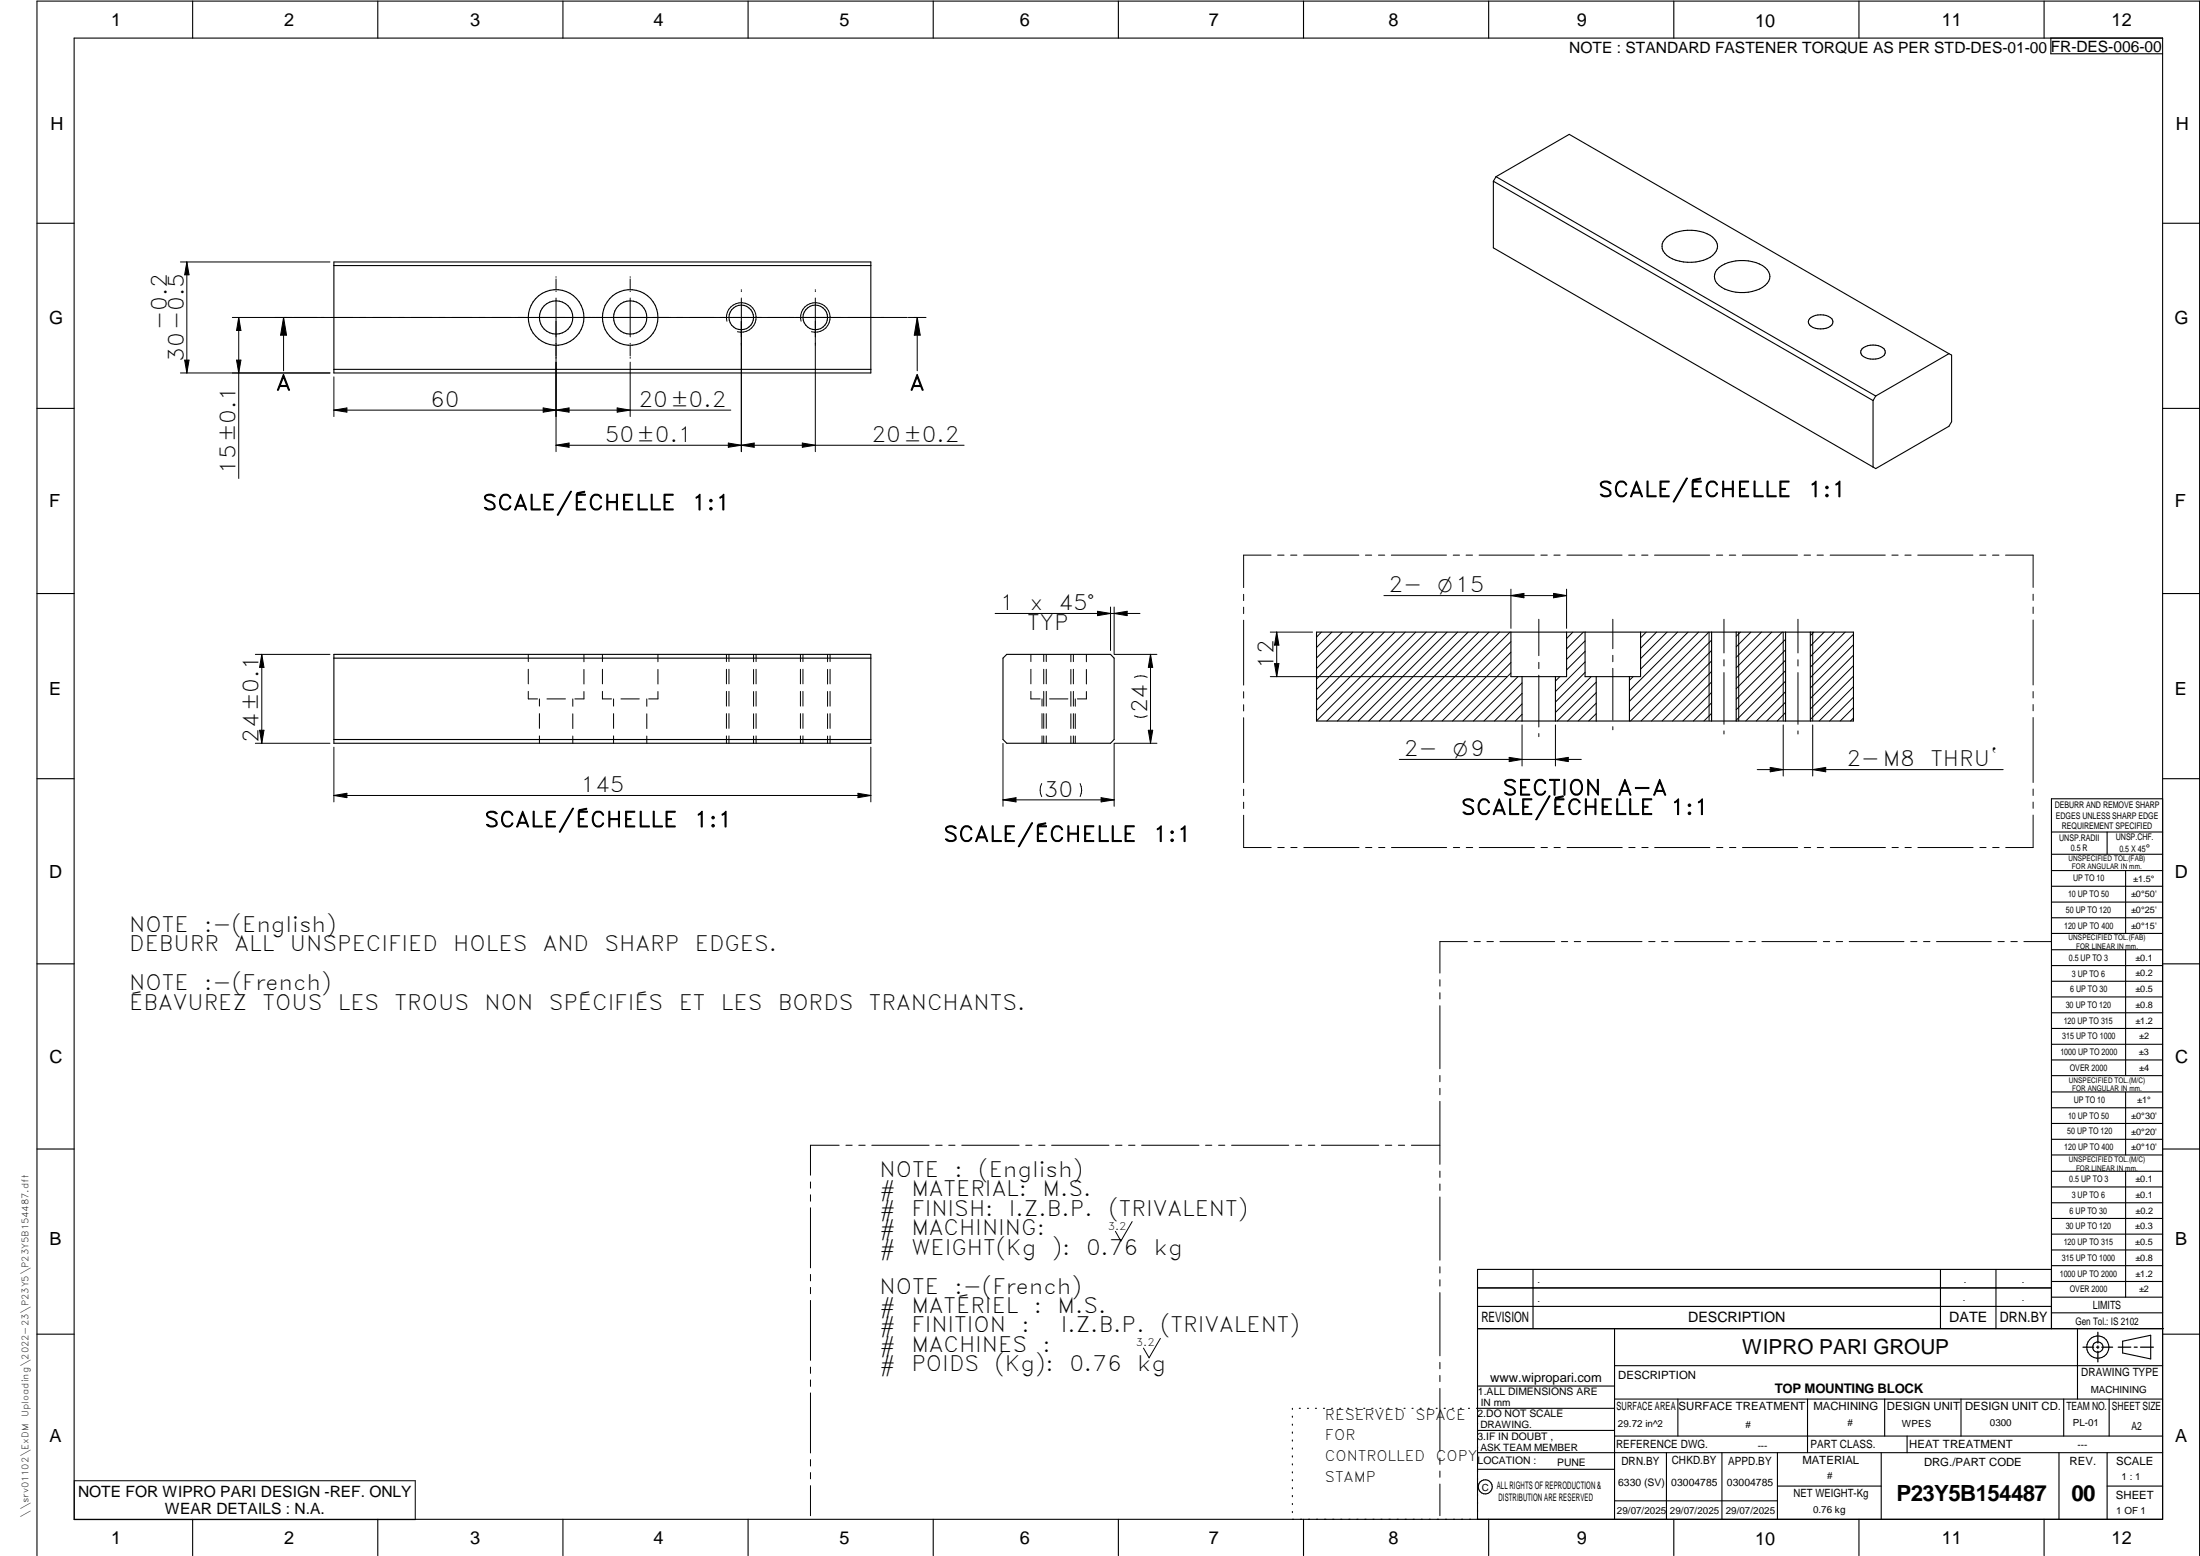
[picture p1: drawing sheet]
<svg xmlns="http://www.w3.org/2000/svg" width="594mm" height="420mm" viewBox="0 0 594 420" stroke-linecap="round" stroke-linejoin="round" font-family="sans-serif">
<g fill="none" stroke="#000" stroke-width=".3">
<path d="M20 10.3h564v400h-564zM52 .3v10M102 .3v10M152 .3v10M202 .3v10M252 .3v10M302 .3v10M352 .3v10M402 .3v10M452 .3v10M502 .3v10M552 .3v10"/>
<path d="M553.8 10.3v4.2h30.2M403.3 48.9l102.5 59.3M403.3 48.9v18l102.5 59.2M404 47.7l-.7 1.2M404 47.7l102.5 59.2M404 47.7l19.7-11.4 102.6 59.2M10 60.3h10M90.2 70.7h145v30h-145zM90.2 71.7h145M450.1 64.1a11.2 11.2 0 0 1 12.4 0 2.95 2.95 0 0 1 0 4.9 11.2 11.2 0 0 1-12.4 0 3 3 0 0 1 0-4.9zM464.2 72.2a11.2 11.2 0 0 1 12.4 0 2.91 2.91 0 0 1 0 4.9 11 11 0 0 1-12.4 0 2.97 2.97 0 0 1 0-4.9zM584 60.3h10"/>
<path d="M90.2 99.7h145M488.6 86.1a4.8 4.8 0 0 1 6.1 0 1.54 1.54 0 0 1-1 2.3 5 5 0 0 1-5.1-.6 1.23 1.23 0 0 1 0-1.7zM502.8 94.2a4.8 4.8 0 0 1 6 0 1.5 1.5 0 0 1-.9 2.4 4.5 4.5 0 0 1-5.4-1.1l-.1-.4zM526.3 95.5l.7 .4v18l-.7 1.2-19.8 11.4-.7-.4M526.3 95.5l-19.8 11.4M10 110.3h10M505.8 108.2v17.9M506.5 106.9l-.7 1.3M584 110.3h10M10 160.3h10M90.2 176.7h145v24h-145zM90.2 177.7h145"/>
<path d="M270.8 177.7l1.1-1h28l1 1v22l-1 1h-28l-1.1-1zM355.5 170.7h145v24h-145zM423 170.7v12h-15v-12M443 170.7v12h-15v-12M462.2 170.7v24M468.8 170.7v24M482.2 170.7v24M488.9 170.7v24M584 160.3h10M90.2 199.7h145M411 182.7v12M420 182.7v12"/>
<path d="M431 182.7v12M440 182.7v12M10 210.3h10M584 215.7h-30v143.1M584 210.3h10M554 224.7h30M554 230.7h30M554 235.1h30M554 239.3h30M569 224.7v6M574 235.1v17M554 243.6h30"/>
<path d="M554 247.8h30M554 252.1h30M554 256.5h30M574 256.5v33.9M10 260.3h10M554 260.7h30M554 265h30M554 269.2h30M554 273.5h30M554 277.7h30M584 260.3h10M554 282h30"/>
<path d="M554 286.2h30M554 290.4h30M554 294.9h30M554 299.1h30M574 294.9v17M10 310.3h10M554 303.4h30M554 307.6h30M554 311.9h30M554 316.3h30M574 316.3v34M584 310.3h10"/>
<path d="M554 320.5h30M554 324.8h30M554 329h30M554 333.2h30M554 337.5h30M399 358.8h185.2M399 352.8h155M399 347.8h155M414 342.8v16M436 358.8v51.5M524 342.8v16M539 342.8v16"/>
<path d="M554 341.8h30M554 346h30M554 350.3h30M554 354.5h30M554 342.8h-155v67.5M561 358.8v19M10 360.3h10M399 374.3h37M436 377.8h148M453.1 377.8v10M488.1 377.8v14.5M508.9 377.8v10"/>
<path d="M529.5 377.8v10M557.3 377.8v10M569.5 377.8v10M573.2 362.2l7.6-1.6v6.3l-7.6-1.6zM584 368.8h-148M584 360.3h10M349 380.3v.3M349 382.4v.3M349 384.6v.3M349 386.7v.3M349 388.8v.3M349 391v.3"/>
<path d="M349 393.1v.3M349 395.3v.3M349 397.4v.3M349 399.5v.3M350.9 380.3h.2M353.1 380.3h.2M355.2 380.3h.3M357.4 380.3h.3M359.6 380.3h.3M361.7 380.3h.3M363.9 380.3h.3M366.1 380.3h.3"/>
<path d="M368.3 380.3h.2M370.4 380.3h.3M372.6 380.3h.3M374.8 380.3h.3M376.9 380.3h.4M379.1 380.3h.3M381.3 380.3h.3M383.4 380.3h.4M385.6 380.3h.3M387.8 380.3h.3M390 380.3h.3M392.2 380.3h.3"/>
<path d="M394.3 380.3h.3M396.5 380.3h.3M398.7 380.3h37.3M399 396.7h37M399 392.3h185M399 386.2h37M436 387.8h148M450 392.3v18M465 392.3v18M480 392.3v18M508 392.3v18M515 387.8v4.5"/>
<path d="M556 392.3v18M569 392.3v18M52 410.3v9.7M102 410.3v9.7M152 410.3v9.7M202 410.3v9.7M252 410.3v9.7M302 410.3v9.7M349 401.7v.3M349 403.8v.4M349 406v.3M349 408.1v.3"/>
<path d="M352 410.3v9.7M402 410.3v9.7M436 405.3h44M452 410.3v9.7M480 401.3h28M502 410.3v9.7M552 410.3v9.7M569 401.3h15M10 420v-419.7h584v419.7"/>
<circle cx="150.2" cy="85.7" r="7.5"/>
<circle cx="150.2" cy="85.7" r="4.5"/>
<circle cx="170.2" cy="85.7" r="4.5"/>
<circle cx="170.2" cy="85.7" r="7.5"/>
<circle cx="200.2" cy="85.8" r="3.3"/>
<circle cx="220.2" cy="85.7" r="3.3"/>
<circle cx="566.5" cy="363.7" r="1.39"/>
<circle cx="566.5" cy="363.8" r="3"/>
<circle cx="401.1" cy="401.5" r="1.9"/>
</g>
<g fill="none" stroke="#000" stroke-width=".27">
<path d="M48.7 70.7h40.4M50.5 70.7v30M50.5 70.7l.5 3.5h-1.1zM150.1 74.7v.2M150.1 75.3v2.9M150.1 78.6v.1M170.2 74.7v.2M170.2 75.3v2.9M170.2 78.6v.1M200.2 78.2v.2M200.2 78.6v.1M220.2 78.2v.2"/>
<path d="M220.2 78.6v.1M49.9 97.2h1.1l-.5 3.5zM63.9 97.2h1.2l-.6 3.5zM64.5 85.7v43.5M64.5 85.7l.6 3.5h-1.2zM76.6 85.7l.8 4.8h-1.6zM76.6 85.7v14.4M150.1 80.5v41.5M170.2 97.8v14.7M170.2 80.5v10.5M170.2 92.7v.2M170.2 93.3v2.8"/>
<path d="M170.2 96.5v.2M196.3 86.7a4 4 0 0 1 3.5-5 4 4 0 0 1 4.4 4.4 4 4 0 0 1-5.1 3.5M200.2 80.5v41.5M216.3 86.7a4 4 0 0 1 3.6-5 4 4 0 0 1 4.3 4.4 4 4 0 0 1-5.1 3.5M220.2 80.5v41.5M245 85.7h-182.3M245.3 85.7h4.8M247.7 85.7l.8 4.8h-1.6zM247.7 85.7v14.4M48.7 100.7h40.4M90.2 110.7l3.5-.5v1.1zM90.2 101.8v10.7"/>
<path d="M90.2 110.7h107.2M146.7 110.2l3.4 .5-3.4 .6zM150.1 110.7l3.6-.5v1.1zM166.7 110.2l3.5 .5-3.5 .6zM196.7 119.6l3.5 .6-3.5 .6zM216.7 119.6l3.5 .6-3.5 .6zM150.1 120.2l3.6-.6v1.2zM150.1 120.2h110.2M200.2 120.2l3.5-.6v1.2zM343.2 149.9h-7.4v8.8M345 149.9h1.7M348.5 149.9h1.7"/>
<path d="M352 149.9h14.9M368.7 149.9h1.7M372.2 149.9h1.7M375.7 149.9h14.9M392.4 149.9h1.7M395.9 149.9h1.7M399.4 149.9h14.9M408 159.1v10.6M416.1 149.9h1.7M419.6 149.9h1.7M423 159.1v10.6M423.1 149.9h14.9"/>
<path d="M439.8 149.9h1.7M443.3 149.9h1.7M446.8 149.9h14.9M463.5 149.9h1.7M467 149.9h1.7M470.5 149.9h14.9M487.2 149.9h1.7M490.7 149.9h1.7M494.2 149.9h14.9M510.9 149.9h1.7M514.4 149.9h1.7M517.9 149.9h14.9"/>
<path d="M534.6 149.9h1.7M538 149.9h1.8M541.6 149.9h7.4v8.7M69 176.7h20.1M70.7 176.7v24M70.7 176.7l.6 3.5h-1.2zM142.7 176.7v1.9M157.7 176.7v2M162.7 176.7v1.9M177.7 176.7v2M196.2 176.7v1.9M196.8 176.7v1.9"/>
<path d="M203.5 176.7v2M204.2 176.7v1.9M216.1 176.7v1.9M216.8 176.7v1.9M223.5 176.7v2M224.1 176.7v1.9M268.7 165.7h39.1M278.4 176.7v1.9M281.8 176.7v1.9M282.5 176.7v1.9M289.2 176.7v2M289.8 176.7v1.9"/>
<path d="M293.4 176.7v2M296.4 165.1l3.5 .6-3.5 .5zM299.9 163.9v11.7M300.9 163.9v12.8h11.5M300.9 165.7l3.5-.6v1.1zM310.7 176.7l.6 3.5h-1.2zM310.7 176.7v24M335.8 160.5v1.7M335.8 164v1.7M335.8 167.5v17.5M343 170.7h11.5M344.2 179.2h1.1l-.5 3.5z"/>
<path d="M344.8 170.7v12M344.8 170.7l.5 3.5h-1.1zM356.8 170.7l-1.3 1.3M359.7 170.7l-4.2 4.1M362.5 170.7l-7 7M365.3 170.7l-9.8 9.8M368.2 170.7l-12.7 12.6M371 170.7l-15.5 15.5M373.7 160.8h49.3M373.8 170.7l-18.3 18.3M376.6 170.7l-21.1 21.1M379.5 170.7l-24 23.9"/>
<path d="M382.3 170.7l-24 24M385.1 170.7l-24 24M387.9 170.7l-24 24M390.8 170.7l-24 24M393.6 170.7l-24 24M396.4 170.7l-24 24M399.3 170.7l-24 24M402.1 170.7l-24 24M404.9 170.7l-24 24M407.7 170.7l-24 24M408 160.8l3.5-.6v1.2zM408 176.1l-18.6 18.6"/>
<path d="M408 178.9l-15.7 15.8M408 173.3l-21.4 21.4M415.5 167.2v9.8M415.5 178.9v1.7M419.5 160.2l3.5 .6-3.5 .6zM424.7 170.7l-1.7 1.7M427.6 170.7l-4.6 4.5M428 178.7l-8 8M428 175.9l-5 5M428 173.1l-5 5M435.5 167.2v8M435.5 177v1.7"/>
<path d="M444.5 170.7l-1.5 1.5M447.3 170.7l-4.3 4.3M450.2 170.7l-7.2 7.1M453 170.7l-10 10M455.8 170.7l-15.8 15.8M458.7 170.7l-18.7 18.7M462.2 175.6l-19.1 19.1M462.2 178.5l-16.2 16.2M462.2 172.8l-21.9 21.9M465.5 167.2v9.1M465.5 178.1v1.7M469.5 170.7v24"/>
<path d="M470 170.7l-1.2 1.1M472.8 170.7l-4 4M475.7 170.7l-6.9 6.8M478.4 170.7l-9.6 9.6M481.3 170.7l-12.5 12.4M481.5 170.7v24M482.2 172.6l-13.4 13.4M482.2 175.5l-13.4 13.3M482.2 178.3l-13.4 13.3M485.5 167.2v9.1M485.5 178.1v1.7M489.5 170.7v24"/>
<path d="M489.8 170.7l-.9 .9M492.6 170.7l-3.7 3.8M495.4 170.7l-6.5 6.6M498.3 170.7l-9.4 9.4M500.5 171.3l-11.6 11.7M500.5 174.1l-11.6 11.7M500.5 176.9l-11.6 11.7M500.5 179.7l-11.6 11.7M549 160.4v1.7M549 163.9v1.8M549 167.4v17.6M70.1 197.2h1.2l-.6 3.5z"/>
<path d="M142.7 186.7v2h2.5M142.7 180.7v4M145.7 188.7v2M145.7 192.7v4M145.7 198.7v2M147.7 188.7h5M154.7 188.7v2M154.7 192.7v4M154.7 198.8v1.9M157.7 186.7v2h-2.5M157.7 180.8v3.9M162.7 186.7v2h2.4"/>
<path d="M162.7 180.7v4M165.7 188.7v2M165.7 192.7v4M165.7 198.7v2M167.7 188.7h4.9M174.7 188.7v2M174.7 192.7v4M174.7 198.8v1.9M177.7 186.7v2h-2.5M177.7 180.8v3.9M196.2 180.7v4M196.2 186.7v4"/>
<path d="M196.2 192.7v4M196.2 198.7v2M196.8 180.7v4M196.8 186.7v4M196.8 192.7v4M196.8 198.7v2M203.5 180.8v3.9M203.5 186.7v4M203.5 192.7v4M203.5 198.8v1.9M204.2 180.7v4M204.2 186.7v4"/>
<path d="M204.2 192.7v4M204.2 198.7v2M216.1 180.7v4M216.1 186.7v4M216.1 192.7v4M216.1 198.7v2M216.8 180.7v4M216.8 186.7v4M216.8 192.7v4M216.8 198.7v2M223.5 180.8v3.9M223.5 186.7v4"/>
<path d="M223.5 192.7v4M223.5 198.8v1.9M224.1 180.7v4M224.1 186.7v4M224.1 192.7v4M224.1 198.7v2M278.4 186.7v2h2.5M278.4 180.7v4M281.4 188.7v2M281.4 192.7v4M281.4 198.7v2M281.8 180.7v4"/>
<path d="M281.8 186.7v4M281.8 192.7v4M281.8 198.7v2M282.5 180.7v4M282.5 186.7v4M282.5 192.7v4M282.5 198.7v2M283.4 188.7h5M289.2 180.8v3.9M289.2 186.7v4M289.2 192.7v4M289.2 198.8v1.9"/>
<path d="M289.8 180.7v4M289.8 186.7v4M289.8 192.7v4M289.8 198.7v2M290.4 188.7v2M290.4 192.7v4M290.4 198.8v1.9M293.4 186.7v2h-2.5M293.4 180.8v3.9M309.8 182.9a4.1 4.1 0 0 0-3.5 0M309.8 193.3a3.8 3.8 0 0 1-3.5 0M310.1 197.2h1.2l-.6 3.5z"/>
<path d="M335.8 186.8v1.7M335.8 190.3v1.7M335.8 193.8v17.5M343 182.7h64M408 181.7l-13 13M409.9 182.7l-12 12M411 195.7v11.1M411 190.1l-4.6 4.6M411 192.9l-1.8 1.8M411 184.4l-10.3 10.3M411 187.2l-7.4 7.5M415.5 182.3v14"/>
<path d="M415.5 198.1v.8M420 195.7v11.1M421.2 182.7l-1.2 1.2M428 181.6l-8 8M429.7 182.7l-9.7 9.7M431 187l-7.7 7.7M431 189.9l-4.8 4.8M431 184.2l-10.5 10.5M431 192.7l-2 2M435.5 180.5v13.9M435.5 196.2v.9M440 192.2l21.5-21.5v24"/>
<path d="M441 182.7l-1 1M462.2 181.3l-13.4 13.4M462.2 189.8l-4.9 4.9M462.2 184.1l-10.6 10.6M462.2 192.6l-2.1 2.1M462.2 187l-7.8 7.7M465.5 181.6v14M465.5 197.4v.8M481.5 195.7v13.9M482.2 181.1l-13.4 13.4M482.2 189.6l-5.1 5.1M482.2 192.4l-2.3 2.3"/>
<path d="M482.2 183.9l-10.8 10.8M482.2 186.8l-7.9 7.9M485.5 181.6v14M485.5 197.4v.8M489.5 195.7v13.9M500.5 193.9l-.8 .8M500.5 185.4l-9.3 9.3M500.5 182.6l-11.6 11.7M500.5 188.3l-6.4 6.4M500.5 191.1l-3.6 3.6M549 186.7v1.8M549 190.2v1.7"/>
<path d="M549 193.8v17.5M69 200.7h20.1M90.2 214.8l3.5-.6v1.2zM90.2 201.8v14.7M90.2 214.8h145M231.7 214.2l3.5 .6-3.5 .6zM235.2 201.8v14.7M270.8 200.7v17M270.8 216l3.6-.6v1.1zM270.8 216h30.1M281.3 211.6a3.9 3.9 0 0 0 0 3.5M291.7 211.6a3.9 3.9 0 0 1 0 3.5"/>
<path d="M297.3 215.4l3.6 .6-3.6 .5zM300.9 200.7v17M300.9 200.7h11.5M335.8 213.1v1.7M335.8 216.6v1.7M377.9 205.1h49.1M407.5 204.5l3.5 .6-3.5 .6zM420 205.1l3.5-.6v1.2zM474.5 207.8h66.4M478 207.2l3.5 .6-3.5 .6zM489.5 207.8l3.5-.6v1.2zM549 213.1v1.7"/>
<path d="M549 216.6v1.7M335.8 220.1v8.8h7.5M345.1 228.9h1.7M348.6 228.9h1.7M352.1 228.9h14.9M368.8 228.9h1.7M372.3 228.9h1.7M375.7 228.9h14.9M392.5 228.9h1.7M395.9 228.9h1.8M399.5 228.9h14.9M416.1 228.9h1.8"/>
<path d="M419.6 228.9h1.7M423.2 228.9h14.9M439.8 228.9h1.7M443.4 228.9h1.6M446.8 228.9h14.9M463.5 228.9h1.7M467 228.9h1.8M470.5 228.9h14.9M487.2 228.9h1.7M490.7 228.9h1.7M494.2 228.9h14.9M510.9 228.9h1.7"/>
<path d="M514.4 228.9h1.7M517.9 228.9h14.9M534.6 228.9h1.7M538.1 228.9h1.7M549 220.1v8.8h-7.4M396.2 254.3h-7.4v8.5M398.1 254.3h1.6M401.5 254.3h1.8M405 254.3h14.8M421.6 254.3h1.7M425.1 254.3h1.7M428.6 254.3h14.8"/>
<path d="M445.2 254.3h1.7M448.7 254.3h1.7M452.2 254.3h14.8M468.8 254.3h1.7M472.3 254.3h1.7M475.8 254.3h14.8M492.4 254.3h1.7M495.8 254.3h1.8M499.4 254.3h14.7M516 254.3h1.6M519.4 254.3h1.8M522.9 254.3h14.8"/>
<path d="M539.5 254.3h1.7M543 254.3h1.7M546.5 254.3h7.4M388.8 264.5v1.8M388.8 268.1v1.6M388.8 271.6v17M388.8 290.4v1.7M388.8 293.9v1.7M388.8 297.4v17M218.9 319.2v1.6M226.6 309.2h-7.7v8.1M228.4 309.2h1.7"/>
<path d="M231.9 309.2h1.7M235.4 309.2h15.5M252.7 309.2h1.7M256.2 309.2h1.7M259.7 309.2h15.5M277 309.2h1.7M280.5 309.2h1.7M284 309.2h15.5M301.2 309.2h1.8M304.8 309.2h1.7M308.3 309.2h15.5M325.5 309.2h1.7"/>
<path d="M329.1 309.2h1.6M332.6 309.2h15.4M349.8 309.2h1.7M353.3 309.2h1.7M356.8 309.2h15.5M374.1 309.2h1.7M377.6 309.2h1.7M381.1 309.2h7.7M388.8 316.2v1.7M388.8 319.7v1.7M218.9 322.6v1.8M218.9 326.1v16.2"/>
<path d="M305.7 329.9l-3 5.2-1.5-2.6M388.8 323.2v17.1M218.9 344.1v1.8M218.9 347.6v1.7M218.9 351.2v16.1M388.8 342.1v1.6M388.8 345.6v1.7M388.8 349v17.1M218.9 369.1v1.7M218.9 372.6v1.8M218.9 376.1v16.2M313.3 361.4l-3 5.2-1.5-2.6"/>
<path d="M388.8 367.9v1.7M388.8 371.4v1.7M388.8 374.9v17M20.1 399.8h92v10.5h-92zM218.9 394.1v1.8M218.9 397.6v1.7M388.8 393.7v1.7M388.8 397.2v1.7M218.9 401.2v8.1M388.8 400.7v8.6"/>
</g>
<path d="M566.5 359.7v3M562.5 363.8h2.9M566.1 363.8h.7M566.5 363.4v.7M566.5 364.9v2.8M567.6 363.8h2.9M572 363.8h3.4M576.3 363.8h.8M578 363.8h3.5" fill="none" stroke="#000" stroke-width=".34"/>
<g fill="#000">
<path d="M50.5 70.7l.5 3.5h-1.1zM49.9 97.2h1.1l-.5 3.5zM63.9 97.2h1.2l-.6 3.5zM64.5 85.7l.6 3.5h-1.2zM76.6 85.7l.8 4.8h-1.6zM247.7 85.7l.8 4.8h-1.6zM90.2 110.7l3.5-.5v1.1zM146.7 110.2l3.4 .5-3.4 .6zM150.1 110.7l3.6-.5v1.1zM166.7 110.2l3.5 .5-3.5 .6zM150.1 120.2l3.6-.6v1.2zM196.7 119.6l3.5 .6-3.5 .6z"/>
<path d="M200.2 120.2l3.5-.6v1.2zM216.7 119.6l3.5 .6-3.5 .6zM296.4 165.1l3.5 .6-3.5 .5zM300.9 165.7l3.5-.6v1.1zM344.8 170.7l.5 3.5h-1.1zM344.2 179.2h1.1l-.5 3.5zM408 160.8l3.5-.6v1.2zM419.5 160.2l3.5 .6-3.5 .6zM70.1 197.2h1.2l-.6 3.5zM70.7 176.7l.6 3.5h-1.2zM310.1 197.2h1.2l-.6 3.5zM310.7 176.7l.6 3.5h-1.2z"/>
<path d="M90.2 214.8l3.5-.6v1.2zM231.7 214.2l3.5 .6-3.5 .6zM270.8 216l3.6-.6v1.1zM297.3 215.4l3.6 .6-3.6 .5zM407.5 204.5l3.5 .6-3.5 .6zM420 205.1l3.5-.6v1.2zM478 207.2l3.5 .6-3.5 .6zM489.5 207.8l3.5-.6v1.2z"/>
</g>
<g font-size="6">
<text x="512.1" y="405.2">P23Y5B154487</text>
<text x="559.4" y="405.2">00</text>
</g>
<g font-size="5.7">
<text x="45" y="89.1" transform="rotate(-90 45 89.1)">-0.2</text>
<text x="49.6" y="97.7" transform="rotate(-90 49.6 97.7)">30-0.5</text>
<text x="74.5" y="105.4">A</text>
<text x="245.7" y="105.4">A</text>
<text x="116.2" y="109.9">60</text>
<text x="172.4" y="109.9">20±0.2</text>
<text x="163.3" y="119.3">50±0.1</text>
<text x="235.4" y="119.3">20±0.2</text>
<text x="63.6" y="128" transform="rotate(-90 63.6 128)">15±0.1</text>
<text x="130.3" y="137.7">SCALE/ÉCHELLE</text>
<text x="186.8" y="137.7">1:1</text>
<text x="431.6" y="134.2">SCALE/ÉCHELLE</text>
<text x="488.2" y="134.2">1:1</text>
<text x="374.9" y="160">2-</text>
<text x="270" y="164.8">1</text>
<text x="278.1" y="164.8">x</text>
<text x="285.9" y="164.8">45°</text>
<text x="277.4" y="170.1">TYP</text>
<text x="343.9" y="180.6" transform="rotate(-90 343.9 180.6)">12</text>
<text x="309.8" y="192.7" transform="rotate(-90 309.8 192.7)">24</text>
<text x="69.8" y="200.6" transform="rotate(-90 69.8 200.6)">24±0.1</text>
<text x="379.1" y="204.2">2-</text>
<text x="498.6" y="206.9">2-M8</text>
<text x="521.3" y="206.9">THRU`</text>
<text x="156.8" y="213.9">145</text>
<text x="281.9" y="215.1">30</text>
<text x="405.8" y="214.7">SECTION</text>
<text x="436.8" y="214.7">A-A</text>
<text x="394.5" y="220">SCALE/ÉCHELLE</text>
<text x="451" y="220">1:1</text>
<text x="130.8" y="223.3">SCALE/ÉCHELLE</text>
<text x="187.4" y="223.3">1:1</text>
<text x="254.8" y="227.2">SCALE/ÉCHELLE</text>
<text x="311.3" y="227.2">1:1</text>
<text x="34.9" y="251.7">NOTE</text>
<text x="55.1" y="251.7">:-(English)</text>
<text x="34.9" y="256.9">DEBURR</text>
<text x="63.4" y="256.9">ALL</text>
<text x="78.3" y="256.9">UNSPECIFIED</text>
<text x="122.4" y="256.9">HOLES</text>
<text x="146.6" y="256.9">AND</text>
<text x="163.2" y="256.9">SHARP</text>
<text x="187.6" y="256.9">EDGES.</text>
<text x="34.9" y="267.4">NOTE</text>
<text x="55.1" y="267.4">:-(French)</text>
<text x="34.9" y="272.7">ÉBAVUREZ</text>
<text x="70.9" y="272.7">TOUS</text>
<text x="91.2" y="272.7">LES</text>
<text x="106.5" y="272.7">TROUS</text>
<text x="130.8" y="272.7">NON</text>
<text x="148.2" y="272.7">SPÉCIFIÉS</text>
<text x="183.3" y="272.7">ET</text>
<text x="194.7" y="272.7">LES</text>
<text x="210" y="272.7">BORDS</text>
<text x="234.6" y="272.7">TRANCHANTS.</text>
<text x="237.5" y="317.8">NOTE</text>
<text x="257.7" y="317.8">:</text>
<text x="264.1" y="317.8">(English)</text>
<text x="237.5" y="323">#</text>
<text x="246.1" y="323">MATERIAL:</text>
<text x="281.5" y="323">M.S.</text>
<text x="237.5" y="328.3">#</text>
<text x="246.1" y="328.3">FINISH:</text>
<text x="272.4" y="328.3">I.Z.B.P.</text>
<text x="299.3" y="328.3">(TRIVALENT)</text>
<text x="237.5" y="333.5">#</text>
<text x="246.1" y="333.5">MACHINING:</text>
<text x="237.5" y="338.8">#</text>
<text x="246.1" y="338.8">WEIGHT(Kg</text>
<text x="284" y="338.8">):</text>
<text x="293.3" y="338.8">0.76</text>
<text x="311.6" y="338.8">kg</text>
<text x="237.5" y="349.3">NOTE</text>
<text x="257.7" y="349.3">:-(French)</text>
<text x="237.5" y="354.5">#</text>
<text x="237.5" y="359.8">#</text>
<text x="246.1" y="359.8">FINITION</text>
<text x="246.1" y="354.5">MATÉRIEL</text>
<text x="275.8" y="359.8">:</text>
<text x="279.2" y="354.5">:</text>
<text x="285.6" y="354.5">M.S.</text>
<text x="286.4" y="359.8">I.Z.B.P.</text>
<text x="313.3" y="359.8">(TRIVALENT)</text>
<text x="237.5" y="365">#</text>
<text x="246.1" y="365">MACHINES</text>
<text x="281.5" y="365">:</text>
<text x="237.5" y="370.3">#</text>
<text x="246.1" y="370.3">POIDS</text>
<text x="268.5" y="370.3">(Kg):</text>
<text x="288.8" y="370.3">0.76</text>
<text x="307.1" y="370.3">kg</text>
</g>
<text font-size="5.6" x="470.5" y="365.5">WIPRO PARI GROUP</text>
<g font-size="5.4">
<text x="388.3" y="160">O15</text>
<text x="392.4" y="204.2">O9</text>
</g>
<g font-size="4.9">
<text x="30" y="6.9">1</text>
<text x="76.7" y="6.9">2</text>
<text x="127" y="6.9">3</text>
<text x="176.5" y="6.9">4</text>
<text x="226.7" y="6.9">5</text>
<text x="275.4" y="6.9">6</text>
<text x="326.4" y="6.9">7</text>
<text x="375" y="6.9">8</text>
<text x="425.8" y="6.9">9</text>
<text x="473.9" y="7.3">10</text>
<text x="524.3" y="6.9">11</text>
<text x="570.2" y="6.9">12</text>
<text x="13.6" y="35.1">H</text>
<text x="587.6" y="35.1">H</text>
<text x="13.2" y="87.5">G</text>
<text x="587.2" y="87.5">G</text>
<text x="13.2" y="137">F</text>
<text x="587.2" y="137">F</text>
<text x="13.2" y="187.6">E</text>
<text x="587.2" y="187.6">E</text>
<text x="13.2" y="237">D</text>
<text x="587.2" y="237">D</text>
<text x="13.4" y="287.1">C</text>
<text x="587.4" y="287.1">C</text>
<text x="13.4" y="336.2">B</text>
<text x="587.4" y="336.2">B</text>
<text x="13.4" y="389.3">A</text>
<text x="587.4" y="389.3">A</text>
<text x="30" y="416.9">1</text>
<text x="76.7" y="416.9">2</text>
<text x="127" y="416.9">3</text>
<text x="176.5" y="416.9">4</text>
<text x="226.7" y="416.9">5</text>
<text x="275.4" y="416.9">6</text>
<text x="326.4" y="416.9">7</text>
<text x="375" y="416.9">8</text>
<text x="425.8" y="416.9">9</text>
<text x="473.9" y="417.3">10</text>
<text x="524.3" y="416.9">11</text>
<text x="570.2" y="416.9">12</text>
</g>
<g font-size="4.2">
<text x="423.7" y="14.3">NOTE : STANDARD FASTENER TORQUE AS PER STD-DES-01-00</text>
<text x="553.8" y="14">FR-DES-006-00</text>
<text x="21.1" y="404.3">NOTE FOR WIPRO PARI DESIGN -REF. ONLY</text>
<text x="44.5" y="408.8">WEAR DETAILS : N.A.</text>
</g>
<g font-size="3.9">
<text x="400" y="357.1">REVISION</text>
<text x="455.9" y="357.1">DESCRIPTION</text>
<text x="526.4" y="357.1">DATE</text>
<text x="540" y="357.1">DRN.BY</text>
<text x="357.8" y="383.3">RESERVED</text>
<text x="382.3" y="383.3">SPACE</text>
<text x="357.8" y="388.9">FOR</text>
<text x="357.8" y="394.5">CONTROLLED</text>
<text x="387.8" y="394.5">COPY</text>
<text x="357.8" y="400">STAMP</text>
</g>
<text font-size="3.6" x="479.2" y="376.1">TOP MOUNTING BLOCK</text>
<text font-size="3.5" x="402.4" y="373.3">www.wipropari.com</text>
<g font-size="3.1">
<text x="565.1" y="353.5">LIMITS</text>
<text x="562" y="371.7">DRAWING TYPE</text>
<text x="437" y="372.3">DESCRIPTION</text>
<text x="436.5" y="380.8">SURFACE AREA</text>
<text x="453.3" y="380.8">SURFACE TREATMENT</text>
<text x="489.7" y="380.8">MACHINING</text>
<text x="509.5" y="380.8">DESIGN UNIT</text>
<text x="530.6" y="380.8">DESIGN UNIT CD.</text>
<text x="558" y="380.6">TEAM NO.</text>
<text x="570.3" y="380.7">SHEET SIZE</text>
<text x="575.6" y="386.1">A2</text>
<text x="436.4" y="391.1">REFERENCE DWG.</text>
<text x="437.8" y="395.5">DRN.BY</text>
<text x="451.4" y="395.4">CHKD.BY</text>
<text x="466.6" y="395.5">APPD.BY</text>
<text x="486.7" y="395.4">MATERIAL</text>
<text x="488.9" y="390.9">PART CLASS.</text>
<text x="515.6" y="390.9">HEAT TREATMENT</text>
<text x="519.6" y="395.9">DRG./PART CODE</text>
<text x="558.9" y="395.5">REV.</text>
<text x="571.4" y="395.6">SCALE</text>
<text x="484.3" y="404.2">NET WEIGHT-Kg</text>
<text x="571.4" y="404.7">SHEET</text>
</g>
<text font-size="3" x="579.5" y="230.1">°</text>
<g font-size="2.8">
<text x="299.1" y="332.1">3.2</text>
<text x="560.4" y="357.7">Gen Tol.: IS 2102</text>
<text x="306.7" y="363.6">3.2</text>
<text x="399.1" y="376.6">1.ALL DIMENSIONS ARE</text>
<text x="399" y="382.7">2.DO NOT SCALE</text>
<text x="399" y="388.7">3.IF IN DOUBT ,</text>
<text x="399" y="395.4">LOCATION :</text>
<text x="420.5" y="396">PUNE</text>
<text x="404.2" y="402">ALL RIGHTS OF REPRODUCTION &amp;</text>
<text x="437" y="401.2">6330 (SV)</text>
<text x="451.3" y="401.2">03004785</text>
<text x="466.3" y="401.2">03004785</text>
<text x="404.7" y="405.4">DISTRIBUTION ARE RESERVED</text>
</g>
<g font-size="2.7">
<text x="564.6" y="376.2">MACHINING</text>
<text x="399.9" y="379.7">IN mm</text>
<text x="399.7" y="385.7">DRAWING.</text>
<text x="436.9" y="385.4">29.72 in^2</text>
<text x="471.4" y="385.5">#</text>
<text x="498.9" y="385">#</text>
<text x="513.6" y="385.3">WPES</text>
<text x="537.3" y="385.1">0300</text>
<text x="559.7" y="385.1">PL-01</text>
<text x="399.7" y="391.8">ASK TEAM MEMBER</text>
<text x="474.6" y="391.2">---</text>
<text x="561" y="391.1">---</text>
<text x="493.4" y="399.5">#</text>
<text x="572.8" y="399.7">1 : 1</text>
<text x="400.1" y="402.5">C</text>
<text x="436.6" y="408.7">29/07/2025</text>
<text x="450.9" y="408.8">29/07/2025</text>
<text x="466" y="408.9">29/07/2025</text>
<text x="489.6" y="408.5">0.76 kg</text>
<text x="571.4" y="408.7">1 OF 1</text>
</g>
<g font-size="2.5">
<text x="554.9" y="218.3">DEBURR AND REMOVE SHARP</text>
<text x="555.2" y="221">EDGES UNLESS SHARP EDGE</text>
<text x="556.1" y="227.1">UNSP.RADII</text>
<text x="556.8" y="223.8">REQUIREMENT SPECIFIED</text>
<text x="571.4" y="226.9">UNSP.CHF.</text>
<text x="559.2" y="229.9">0.5 R</text>
<text x="572.3" y="230.1">0.5 X 45</text>
<text x="559.8" y="238">UP TO 10</text>
<text x="576.1" y="238.1">±1.5°</text>
<text x="558.5" y="242.2">10 UP TO 50</text>
<text x="575.5" y="242.3">±0°50'</text>
<text x="557.4" y="250.7">120 UP TO 400</text>
<text x="557.9" y="246.5">50 UP TO 120</text>
<text x="575.5" y="250.7">±0°15'</text>
<text x="575.5" y="246.5">±0°25'</text>
<text x="558.7" y="259.4">0.5 UP TO 3</text>
<text x="559.5" y="263.7">3 UP TO 6</text>
<text x="576.6" y="263.6">±0.2</text>
<text x="576.6" y="259.4">±0.1</text>
<text x="559" y="267.9">6 UP TO 30</text>
<text x="576.6" y="267.9">±0.5</text>
<text x="557.8" y="272.2">30 UP TO 120</text>
<text x="576.6" y="272.2">±0.8</text>
<text x="556.9" y="280.7">315 UP TO 1000</text>
<text x="557.3" y="276.4">120 UP TO 315</text>
<text x="576.6" y="276.4">±1.2</text>
<text x="577.7" y="280.7">±2</text>
<text x="556.4" y="284.9">1000 UP TO 2000</text>
<text x="577.6" y="284.9">±3</text>
<text x="558.9" y="289.2">OVER 2000</text>
<text x="577.7" y="289.3">±4</text>
<text x="560" y="297.9">UP TO 10</text>
<text x="577.1" y="297.9">±1°</text>
<text x="558.5" y="302.1">10 UP TO 50</text>
<text x="575.5" y="302.1">±0°30'</text>
<text x="557.4" y="310.6">120 UP TO 400</text>
<text x="558.2" y="306.3">50 UP TO 120</text>
<text x="575.5" y="310.6">±0°10'</text>
<text x="575.5" y="306.4">±0°20'</text>
<text x="558.8" y="319.2">0.5 UP TO 3</text>
<text x="559.4" y="323.4">3 UP TO 6</text>
<text x="576.6" y="319.2">±0.1</text>
<text x="576.6" y="323.5">±0.1</text>
<text x="558.9" y="327.7">6 UP TO 30</text>
<text x="576.7" y="327.7">±0.2</text>
<text x="557.8" y="332">30 UP TO 120</text>
<text x="576.6" y="332">±0.3</text>
<text x="556.8" y="340.5">315 UP TO 1000</text>
<text x="557.3" y="336.3">120 UP TO 315</text>
<text x="576.6" y="336.3">±0.5</text>
<text x="576.6" y="340.5">±0.8</text>
<text x="415.2" y="346.4">.</text>
<text x="530.3" y="346.5">.</text>
<text x="545.9" y="346.4">.</text>
<text x="556.2" y="344.7">1000 UP TO 2000</text>
<text x="576.6" y="344.7">±1.2</text>
<text x="415.2" y="351.5">.</text>
<text x="530" y="351.3">.</text>
<text x="545.9" y="351.4">.</text>
<text x="558.9" y="349">OVER 2000</text>
<text x="577.6" y="349">±2</text>
</g>
<g font-size="2.4">
<text x="7.7" y="382.7" transform="rotate(-90 7.7 382.7)">Uploading\2022-23\P23Y5\P23Y5B154487.dft</text>
<text x="7.7" y="409.8" transform="rotate(-90 7.7 409.8)">\\srv01102\ExDM</text>
</g>
<g font-size="2.1">
<text x="558.5" y="232.4">UNSPECIFIED TOL.(FAB)</text>
<text x="559.5" y="234.7">FOR ANGULAR IN mm.</text>
<text x="558.6" y="253.9">UNSPECIFIED TOL.(FAB)</text>
<text x="560.7" y="256.3">FOR LINEAR IN mm.</text>
<text x="558.7" y="292.3">UNSPECIFIED TOL.(M/C)</text>
<text x="559.6" y="294.7">FOR ANGULAR IN mm.</text>
<text x="558.7" y="313.7">UNSPECIFIED TOL.(M/C)</text>
<text x="560.6" y="316.1">FOR LINEAR IN mm.</text>
</g>
</svg>
